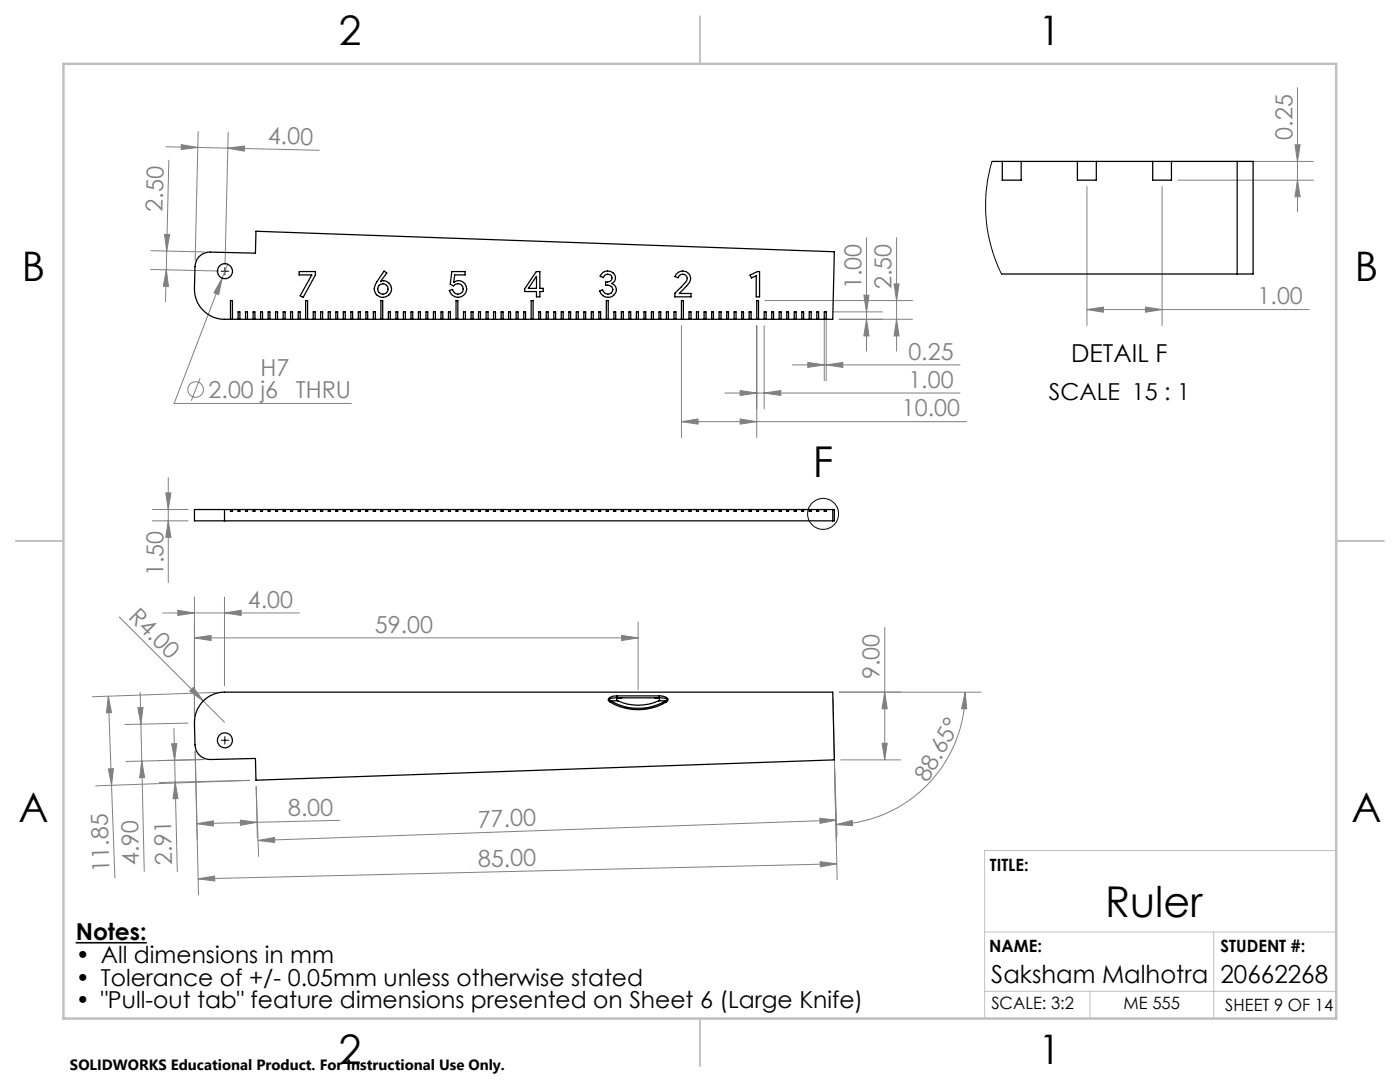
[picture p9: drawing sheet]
<svg xmlns="http://www.w3.org/2000/svg" width="279mm" height="216mm" viewBox="0 0 279 216" stroke-linecap="round" stroke-linejoin="round" font-family="sans-serif">
<g fill="none" stroke="#808080" stroke-width=".2">
<path d="M258.9 17.5v24.8M33.1 29.3l12.4 .3M33.7 32l-.4 18.1M36.2 28.9l3.3 .5-3.3 .4zM39.5 26.2l-.6 25.8M45.5 29.6l3.3-.5v1.1zM45.5 29.6l18.2 .4M45.5 26.4l-.6 26.4M216.9 37.2v27.7M231.9 37.2v27.7M235.1 35.9h27M235.1 32.2h27"/>
<path d="M258.4 28.9h1.1l-.6 3.3zM258.9 35.9l.6 3.4h-1.1zM30 53.8l13.6 .3M30.1 50l10.6 .3M32.8 46.8h1.1l-.6 3.3zM33.2 53.8l-.2 6.4M33.2 53.8l.4 3.4-1-.1zM33.3 50.1l-.1 3.7M44.3 55.5l-.7 3.3-.9-.4zM44.3 55.5l-9.6 25h35.4M45.4 52.7l-1.1 2.8M152.6 60h29.5"/>
<path d="M172.4 58.9h1l-.5 3.3zM172.9 47.4v22.7M178.4 56.7h1l-.5 3.3zM178.9 47.4v22.7M39.9 75.5l-1.7 4.4M136 65v22.3M144.7 78.4h46.9M147.7 77.9l3.3 .5-3.3 .5zM151 65v22.3M152.5 78.4l3.3-.5v1zM152.5 65v16.6M158.2 72.8h33.4"/>
<path d="M161.2 72.3l3.3 .5-3.3 .5zM164.5 63.5v12.5M164.9 72.8l3.3-.5v1zM164.9 63.5v12.5M166.2 62.2h9.9M172.9 63.7l.5 3.3h-1zM178.9 63.7l.5 3.3h-1zM182.1 63.7h-14.6M216.9 61.8l3.3-.5v1zM216.9 61.8h44.4M228.6 61.3l3.3 .5-3.3 .5zM33.1 98.4h1l-.5 3.3z"/>
<path d="M33.6 95.3v20.9M136 84.1l3.3-.5v1zM136 84.1h56.9M147.7 83.6l3.3 .5-3.3 .5zM30.4 101.7h7.1M30.4 103.9h7.1M33.6 103.9l.5 3.3h-1zM38.8 119.1v23.9M44.8 119.1v17.7M21.6 138.9l.7 17.8M21.6 138.9l.7 3.3h-1.1zM23.8 123.1l21 21"/>
<path d="M28 138.1l.8 35.8M32.5 122.3h27.3M35.5 121.8l3.3 .5-3.3 .5zM37.9 137.9l.7-.7 2 2.7zM38.8 127.3l3.3-.5v1zM38.8 127.3h88.6M43.5 138.1l-25 .9M44.8 122.3l3.3-.5v1zM124.1 126.8l3.3 .5-3.3 .5zM127.4 124.1v13.5M166.2 139.4l.9 36.1M167.5 138.1h28.3"/>
<path d="M176.6 138.1l.5 3.3h-1.1zM176.6 125.2v26.4M192.6 138.1l.3 3.3h-1zM192.6 138.1a26.4 26.4 0 0 1-25.8 26.4M21.6 153.4h1l-.3 3.3zM22.3 156.7l.6 18.5M27.5 141.2h1l-.4 3.3zM28.3 151.9l.6 3.3h-1zM31.7 151.8l9-.2-15.6 .3M31.8 156.1l18-.4-30.7 1.1M34.3 148.4h1l-.4 3.3zM34.7 145.3l.7 28.6"/>
<path d="M35 156.1l.5 3.2-1 .1zM37.5 144.3l-12.6 .3M38.9 149.9l.7 28.6M167.8 151.6h11.9M176 148.3h1.1l-.5 3.3zM39.3 164.4l3.3-.6v1zM39.5 175.4l3.3-.6 .1 1zM48 163.7l3.3 .4-3.3 .6zM51.4 167.3l-.3-10.3 .5 13.9M51.5 167.7l3.3-.6v1zM67.8 163.7l-28.5 .7M163.6 163.3l3.3 .4-3.2 .6z"/>
<path d="M163.7 171.9l3.3 .5-3.3 .6zM166.8 164.5l3.3-.8v1zM166.9 163.7l-115.4 4M167 172.4l-127.5 3M167 166.8l-.5-13.9 .4 14.8"/>
<circle cx="39" cy="77.7" r="1.56"/>
</g>
<path d="M15.1 188.1h14.2" fill="none" stroke="#000" stroke-width=".33"/>
<g fill="none" stroke="#000" stroke-width=".2">
<path d="M44.1 54.1h1.5M44.9 53.4v1.5M44.1 147.7h1.5M44.9 147v1.5"/>
<circle cx="164.3" cy="102.5" r="3.1"/>
</g>
<path d="M266.7 169.7h-70.2v33.5M196.5 197.8h70.2M196.5 186h70.2M217.5 197.8v5.4M242.2 186v17.2" fill="none" stroke="#c0c0c0" stroke-width=".2"/>
<path d="M139.7 3.2v9.5M3.1 107.9h9.6M266.7 107.9h9.5M139.7 203.2v9.6" fill="none" stroke="#c0c0c0" stroke-width=".25"/>
<path d="M12.7 12.7h254v190.5h-254z" fill="none" stroke="#c0c0c0" stroke-width=".5"/>
<g fill="#808080">
<path d="M37.9 137.9l.7-.7 2 2.7z"/>
<path d="M38.8 127.3l3.3-.5v1zM124.1 126.8l3.3 .5-3.3 .5zM216.9 61.8l3.3-.5v1zM228.6 61.3l3.3 .5-3.3 .5z"/>
<path d="M45.5 29.6l3.3-.5v1.1zM36.2 28.9l3.3 .5-3.3 .4z"/>
<path d="M152.5 78.4l3.3-.5v1zM147.7 77.9l3.3 .5-3.3 .5zM147.7 83.6l3.3 .5-3.3 .5zM136 84.1l3.3-.5v1z"/>
<path d="M44.3 55.5l-1.6 2.9 .9 .4zM35.5 121.8l3.3 .5-3.3 .5zM44.8 122.3l3.3-.5v1z"/>
<path d="M164.9 72.8l3.3-.5v1zM161.2 72.3l3.3 .5-3.3 .5z"/>
<path d="M48 163.7l3.3 .4-3.3 .6zM39.3 164.4l3.3-.6v1z"/>
<path d="M163.7 171.9l3.3 .5-3.3 .6zM39.5 175.4l3.3-.6 .1 1z"/>
<path d="M51.5 167.7l3.3-.6v1zM163.6 163.3l3.3 .4-3.2 .6z"/>
<path d="M166.8 164.5l3.3-.8v1zM192.6 138.1l.3 3.3h-1z"/>
<path d="M33.2 53.8l.4 3.4-1-.1zM32.8 46.8h1.1l-.6 3.3z"/>
<path d="M176 148.3h1.1l-.5 3.3zM176.6 138.1l.5 3.3h-1.1zM258.9 35.9l.6 3.4h-1.1zM258.4 28.9h1.1l-.6 3.3z"/>
<path d="M33.1 98.4h1l-.5 3.3zM33.6 103.9l.5 3.3h-1zM172.4 58.9h1l-.5 3.3zM172.9 63.7l.5 3.3h-1z"/>
<path d="M178.9 63.7l.5 3.3h-1zM178.4 56.7h1l-.5 3.3z"/>
<path d="M35 156.1l.5 3.2-1 .1zM34.3 148.4h1l-.4 3.3z"/>
<path d="M27.5 141.2h1l-.4 3.3zM28.3 151.9l.6 3.3h-1z"/>
<path d="M21.6 153.4h1l-.3 3.3zM21.6 138.9l.7 3.3h-1.1z"/>
</g>
<g fill="none" stroke="#000" stroke-width=".25">
<path d="M198 32.2h52.1v22.5h-50.2M200 32.2v3.7h3.8v-3.7M215 32.2v3.7h3.8v-3.7M230 32.2v3.7h3.8v-3.7M246.9 32.2v22.5M39.7 51.3a3 3 0 0 1 2.3-1l9 .2 .1-4.4 115.4 4.1-.3 13.5h-121.4a6 6 0 0 1-6-6.1l.1-4.4a3.3 3.3 0 0 1 .8-1.9zM59.7 54.2h3.2v.7l-2.4 4.4-.6-.3 2.3-4.1h-2.5zM76 56.2h.1M76.7 54.1l.5 .4-1.2 1.7a1.64 1.64 0 0 1 2.1 1.7 1.64 1.64 0 0 1-2.4 1.3 1.81 1.81 0 0 1-.5-2.9zM90.2 54.2h2.6v.7h-2.1l-.1 1.4a1.69 1.69 0 0 1 2.2 .4 1.69 1.69 0 0 1-.3 2.3 1.69 1.69 0 0 1-2.3-.2l-.5-.8 .6-.3a1.07 1.07 0 0 0 1.4 1 1.07 1.07 0 0 0 .5-1.7 1.07 1.07 0 0 0-1.7 0l-.6-.3zM107 54.2h.7v3.3h.7v.7h-.7v1h-.6v-1h-2.4v-.6zM107 55.2l.1 2.3h-1.7z"/>
<path d="M120.1 54.6a1.5 1.5 0 0 1 1.9-.4 1.5 1.5 0 0 1 .6 2l-.4 .4a1.47 1.47 0 0 1 .8 1.7 1.47 1.47 0 0 1-1.7 1 1.76 1.76 0 0 1-1.6-1.2l.6-.3a.97 .97 0 0 0 1.3 .9 .97 .97 0 0 0 .4-1.5l-.4-.3h-.7v-.6a.86 .86 0 0 0 1.1-.3 .86 .86 0 0 0-.2-1.1 .95 .95 0 0 0-1.4 .5l-.6-.3zM135 54.7a1.56 1.56 0 0 1 2.1-.4 1.56 1.56 0 0 1 .4 2.2l-1.9 2.1h2.3v.6h-3.2v-.7l2.1-2.1a.92 .92 0 0 0-.1-1.5 .92 .92 0 0 0-1.4 .5l-.6-.2zM149.7 54.9l1.5-.7h.4v5h-.7v-4.2l-.9 .5zM46 63.7v-3.7h.4v3.7M47.5 63.7v-1.5h.4v1.5M49 63.7v-1.5h.4v1.5M50.5 63.7v-1.5h.4v1.5M52 63.7v-1.5h.4v1.5M53.5 63.7v-1.5h.4v1.5M55 63.7v-1.5h.4v1.5M56.5 63.7v-1.5h.4v1.5M58 63.7v-1.5h.4v1.5"/>
<path d="M59.5 63.7v-1.5h.4v1.5M61 63.7v-3.7h.4v3.7M62.5 63.7v-1.5h.4v1.5M64 63.7v-1.5h.4v1.5M65.5 63.7v-1.5h.4v1.5M67 63.7v-1.5h.4v1.5M68.5 63.7v-1.5h.4v1.5M70 63.7v-1.5h.4v1.5M71.5 63.7v-1.5h.4v1.5M73 63.7v-1.5h.4v1.5M74.5 63.7v-1.5h.4v1.5M76 63.7v-3.7h.4v3.7"/>
<path d="M77.5 63.7v-1.5h.4v1.5M79 63.7v-1.5h.4v1.5M80.5 63.7v-1.5h.4v1.5M82 63.7v-1.5h.4v1.5M83.5 63.7v-1.5h.4v1.5M85 63.7v-1.5h.4v1.5M86.5 63.7v-1.5h.4v1.5M88 63.7v-1.5h.4v1.5M89.5 63.7v-1.5h.4v1.5M91 63.7v-3.7h.4v3.7M92.5 63.7v-1.5h.4v1.5M94 63.7v-1.5h.4v1.5"/>
<path d="M95.5 63.7v-1.5h.4v1.5M97 63.7v-1.5h.4v1.5M98.5 63.7v-1.5h.4v1.5M100 63.7v-1.5h.4v1.5M101.5 63.7v-1.5h.4v1.5M103 63.7v-1.5h.4v1.5M104.5 63.7v-1.5h.4v1.5M106 63.7v-3.7h.4v3.7M107.5 63.7v-1.5h.4v1.5M109 63.7v-1.5h.4v1.5M110.5 63.7v-1.5h.4v1.5M112 63.7v-1.5h.4v1.5"/>
<path d="M113.5 63.7v-1.5h.4v1.5M115 63.7v-1.5h.4v1.5M116.5 63.7v-1.5h.4v1.5M118 63.7v-1.5h.4v1.5M119.5 63.7v-1.5h.4v1.5M121 63.7v-3.7h.4v3.7M122.5 63.7v-1.5h.4v1.5M124 63.7v-1.5h.4v1.5M125.5 63.7v-1.5h.4v1.5M127 63.7v-1.5h.4v1.5M128.5 63.7v-1.5h.4v1.5M130 63.7v-1.5h.4v1.5"/>
<path d="M131.5 63.7v-1.5h.4v1.5M133 63.7v-1.5h.4v1.5M134.5 63.7v-1.5h.4v1.5M136 63.7v-3.7h.4v3.7M137.5 63.7v-1.5h.4v1.5M139 63.7v-1.5h.4v1.5M140.5 63.7v-1.5h.4v1.5M142 63.7v-1.5h.4v1.5M143.5 63.7v-1.5h.4v1.5M145 63.7v-1.5h.4v1.5M146.5 63.7v-1.5h.4v1.5M148 63.7v-1.5h.4v1.5"/>
<path d="M149.5 63.7v-1.5h.4v1.5M151 63.7v-3.7h.4v3.7M152.5 63.7v-1.5h.4v1.5M154 63.7v-1.5h.4v1.5M155.5 63.7v-1.5h.4v1.5M157 63.7v-1.5h.4v1.5M158.5 63.7v-1.5h.4v1.5M160 63.7v-1.5h.4v1.5M161.5 63.7v-1.5h.4v1.5M163 63.7v-1.5h.4v1.5M164.5 63.7v-1.5h.4v1.5M44.8 101.7h-6v2.2h6"/>
<path d="M44.8 101.7v2.2M44.8 101.7h121.7v2.2h-121.7M46 101.7v.3h.4v-.3M47.5 101.7v.3h.4v-.3M49 101.7v.3h.4v-.3M50.5 101.7v.3h.4v-.3M52 101.7v.3h.4v-.3M53.5 101.7v.3h.4v-.3M55 101.7v.3h.4v-.3M56.5 101.7v.3h.4v-.3M58 101.7v.3h.4v-.3M59.5 101.7v.3h.4v-.3"/>
<path d="M61 101.7v.3h.4v-.3M62.5 101.7v.3h.4v-.3M64 101.7v.3h.4v-.3M65.5 101.7v.3h.4v-.3M67 101.7v.3h.4v-.3M68.5 101.7v.3h.4v-.3M70 101.7v.3h.4v-.3M71.5 101.7v.3h.4v-.3M73 101.7v.3h.4v-.3M74.5 101.7v.3h.4v-.3M76 101.7v.3h.4v-.3M77.5 101.7v.3h.4v-.3"/>
<path d="M79 101.7v.3h.4v-.3M80.5 101.7v.3h.4v-.3M82 101.7v.3h.4v-.3M83.5 101.7v.3h.4v-.3M85 101.7v.3h.4v-.3M86.5 101.7v.3h.4v-.3M88 101.7v.3h.4v-.3M89.5 101.7v.3h.4v-.3M91 101.7v.3h.4v-.3M92.5 101.7v.3h.4v-.3M94 101.7v.3h.4v-.3M95.5 101.7v.3h.4v-.3"/>
<path d="M97 101.7v.3h.4v-.3M98.5 101.7v.3h.4v-.3M100 101.7v.3h.4v-.3M101.5 101.7v.3h.4v-.3M103 101.7v.3h.4v-.3M104.5 101.7v.3h.4v-.3M106 101.7v.3h.4v-.3M107.5 101.7v.3h.4v-.3M109 101.7v.3h.4v-.3M110.5 101.7v.3h.4v-.3M112 101.7v.3h.4v-.3M113.5 101.7v.3h.4v-.3"/>
<path d="M115 101.7v.3h.4v-.3M116.5 101.7v.3h.4v-.3M118 101.7v.3h.4v-.3M119.5 101.7v.3h.4v-.3M121 101.7v.3h.4v-.3M122.5 101.7v.3h.4v-.3M124 101.7v.3h.4v-.3M125.5 101.7v.3h.4v-.3M127 101.7v.3h.4v-.3M128.5 101.7v.3h.4v-.3M130 101.7v.3h.4v-.3M131.5 101.7v.3h.4v-.3"/>
<path d="M133 101.7v.3h.4v-.3M134.5 101.7v.3h.4v-.3M136 101.7v.3h.4v-.3M137.5 101.7v.3h.4v-.3M139 101.7v.3h.4v-.3M140.5 101.7v.3h.4v-.3M142 101.7v.3h.4v-.3M143.5 101.7v.3h.4v-.3M145 101.7v.3h.4v-.3M146.5 101.7v.3h.4v-.3M148 101.7v.3h.4v-.3M149.5 101.7v.3h.4v-.3"/>
<path d="M151 101.7v.3h.4v-.3M152.5 101.7v.3h.4v-.3M154 101.7v.3h.4v-.3M155.5 101.7v.3h.4v-.3M157 101.7v.3h.4v-.3M158.5 101.7v.3h.4v-.3M160 101.7v.3h.4v-.3M161.5 101.7v.3h.4v-.3M163 101.7v.3h.4v-.3M164.5 101.7v.3h.4v-.3M166.2 101.7v2.2M121.9 139.8l-.2 .3"/>
<path d="M121.9 139.8h1.4M121.9 139.8a10.8 10.8 0 0 0 11 0M123.1 139.2l-1.3 .2-.2 .3 .3 .1M123.1 138.9a1.45 1.45 0 0 0-1.7 .7l.3 .5M123.1 138.9v.3M123.1 138.9h8.5M123.1 139.2h8.5M123.3 139.8a9.8 9.8 0 0 0 8.1 0M124.1 139.2l-.9 .2-.2 .3 .3 .1M130.6 139.2l.9 .2 .2 .3-.3 .1M131.4 139.8h1.5M131.6 138.9a1.52 1.52 0 0 1 1.7 .7l-.3 .5"/>
<path d="M131.6 139.2l1.2 .1a.26 .26 0 0 1 .3 .2 .26 .26 0 0 1-.2 .3M131.6 138.9v.3M132.9 139.8l.1 .3M40.3 140.2a6 6 0 0 1 4.5-2.1h121.4l.3 13.5-115.4 4.1-.1-4.4-9 .3a3 3 0 0 1-3.1-3l-.1-4.3a6.1 6.1 0 0 1 1.5-4.1zM121.7 140.1a11 11 0 0 0 11.3 0"/>
<circle cx="44.9" cy="54.1" r="1.49"/>
<circle cx="76.4" cy="57.7" r="1.03"/>
<circle cx="44.9" cy="147.7" r="1.51"/>
</g>
<path d="M198 32.2a30.9 30.9 0 0 0 1.9 22.5" fill="none" stroke="#000" stroke-width=".2"/>
<g font-size="8.5">
<text x="162.2" y="95.2">F</text>
<text x="220.5" y="183">Ruler</text>
</g>
<g font-size="8.1">
<text x="67.6" y="8.9">2</text>
<text x="207.3" y="8.9">1</text>
<text x="4.4" y="56.1">B</text>
<text x="270.4" y="56.1">B</text>
<text x="3.7" y="164.1">A</text>
<text x="269.7" y="164.1">A</text>
<text x="67.6" y="212.4">2</text>
<text x="207.3" y="212.4">1</text>
</g>
<g font-size="4.9">
<text x="213.8" y="72.3">DETAIL F</text>
<text x="197.8" y="196.1">Saksham Malhotra</text>
<text x="243.6" y="196.1">20662268</text>
</g>
<g font-size="4.7" fill="#808080">
<text x="53.4" y="28.7" transform="rotate(1 53.4 28.7)">4.00</text>
<text x="258" y="27.8" transform="rotate(-90 258 27.8)">0.25</text>
<text x="32.5" y="42.2" transform="rotate(-89 32.5 42.2)">2.50</text>
<text x="171.9" y="57.7" transform="rotate(-90 171.9 57.7)">1.00</text>
<text x="177.9" y="57.7" transform="rotate(-90 177.9 57.7)">2.50</text>
<text x="251" y="60.8">1.00</text>
<text x="181.3" y="71.8">0.25</text>
<text x="52" y="74.9">H7</text>
<text x="181.3" y="77.4">1.00</text>
<text x="41.6" y="79.4">2.00 j6</text>
<text x="59" y="79.4">THRU</text>
<text x="180" y="83.1">10.00</text>
<text x="32.6" y="114.9" transform="rotate(-90 32.6 114.9)">1.50</text>
<text x="25.4" y="123.3" transform="rotate(45 25.4 123.3)">R4.00</text>
<text x="49.4" y="121.3">4.00</text>
<text x="74.8" y="126.3">59.00</text>
<text x="175.6" y="135.5" transform="rotate(-90 175.6 135.5)">9.00</text>
<text x="185.2" y="156.3" transform="rotate(-61 185.2 156.3)">88.65°</text>
<text x="57.5" y="162.9" transform="rotate(-1 57.5 162.9)">8.00</text>
<text x="95.4" y="165.1" transform="rotate(-2 95.4 165.1)">77.00</text>
<text x="21.9" y="173.9" transform="rotate(-92 21.9 173.9)">11.85</text>
<text x="27.8" y="172.6" transform="rotate(-91 27.8 172.6)">4.90</text>
<text x="34.4" y="172.6" transform="rotate(-91 34.4 172.6)">2.91</text>
<text x="95.4" y="173" transform="rotate(-1 95.4 173)">85.00</text>
</g>
<g font-size="4.7">
<text x="209.3" y="79.8">SCALE 15 : 1</text>
<text x="15.1" y="187.6">Notes:</text>
<text x="15.1" y="192.1">• All dimensions in mm</text>
<text x="15.1" y="196.7">• Tolerance of +/- 0.05mm unless otherwise stated</text>
<text x="15.1" y="201.2">• &quot;Pull-out tab&quot; feature dimensions presented on Sheet 6 (Large Knife)</text>
</g>
<g font-size="3.4">
<text x="197.5" y="173.8">TITLE:</text>
<text x="197.4" y="190">NAME:</text>
<text x="243.6" y="190">STUDENT #:</text>
<text x="197.8" y="201.3">SCALE: 3:2</text>
<text x="224.2" y="201.3">ME 555</text>
<text x="244.5" y="201.7">SHEET 9 OF 14</text>
</g>
<text font-size="3" x="14" y="213.5">SOLIDWORKS Educational Product. For Instructional Use Only.</text>
</svg>
